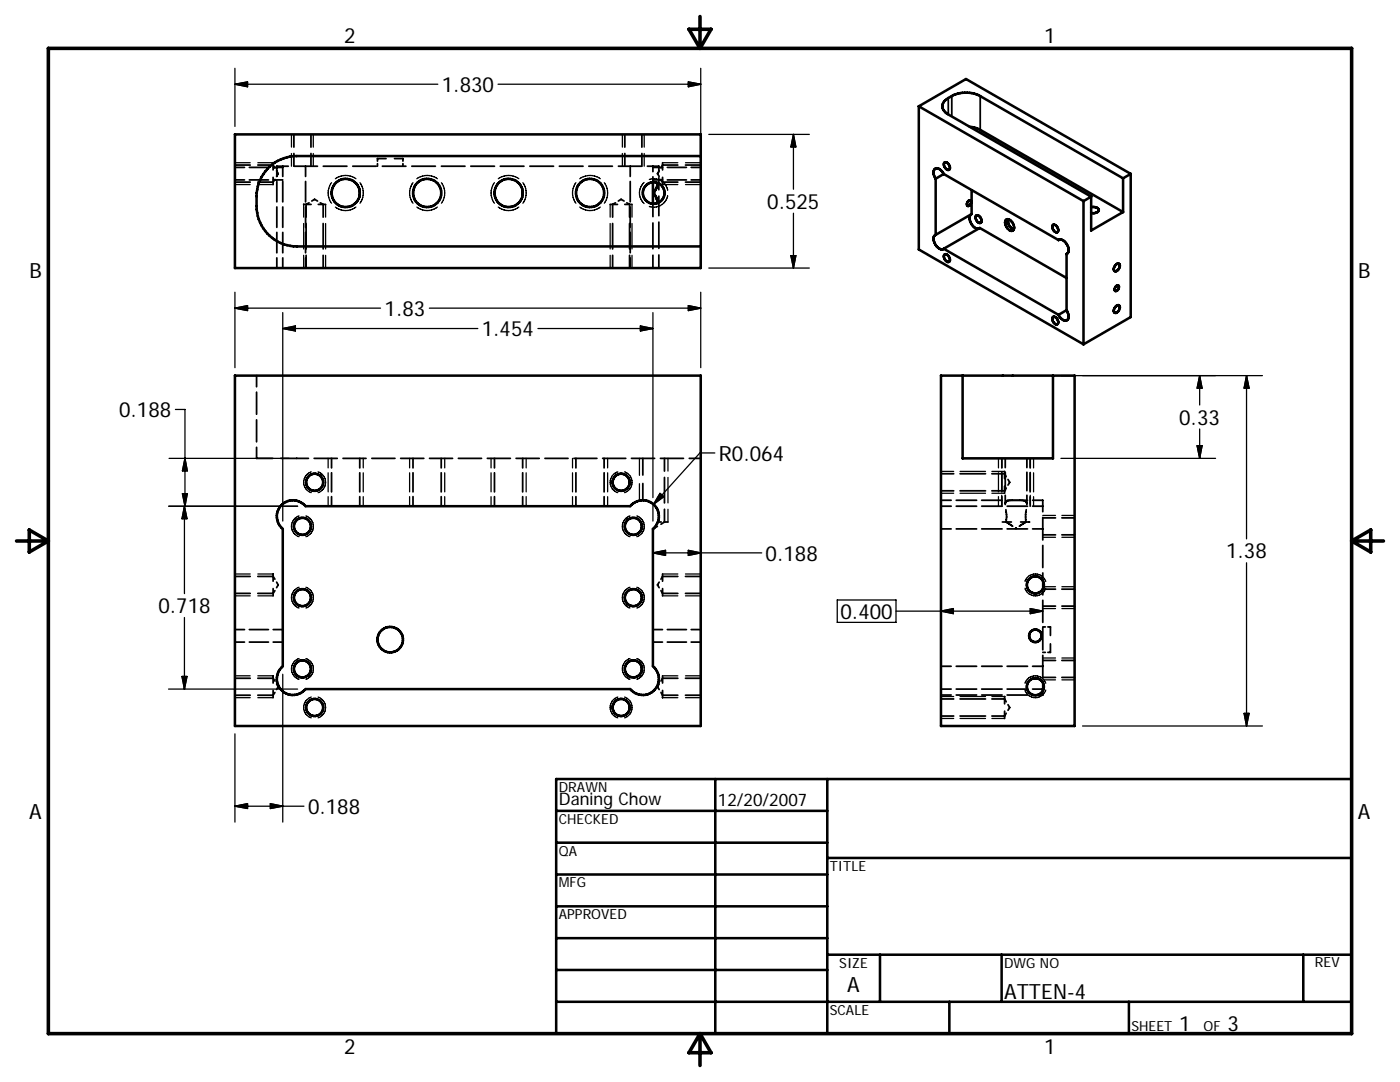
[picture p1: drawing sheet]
<svg xmlns="http://www.w3.org/2000/svg" width="279mm" height="216mm" viewBox="0 0 279 216" stroke-linecap="round" stroke-linejoin="round" font-family="sans-serif">
<g fill="none" stroke="#000" stroke-width=".36">
<path d="M189.3 19.6v3.2M189.9 19.2v4M195.6 19.2v6.7M46.9 32.9h3M46.9 36.3h3M46.9 35.9h1.9M46.9 33.4h1.9M49.8 35.9h3.8M49.8 33.4h3.8M51.5 32.9h3l.4 .6M54.5 35.4v1.4M54.5 32.5v1.4"/>
<path d="M54.5 35.9h1.9M54.5 33.4h1.9M54.9 35.8l-.4 .5h-3M55.2 34.1l.3 .5-.3 .6M55.2 36.2v4.1M56.4 33.2v2M56.4 36.2v4.1M57.5 33.2h-2.3v2M58.7 30.6v2.6h2.3M58.7 26.8v2.6M61 33.2v2M61 36.2v4.1"/>
<path d="M61 33.2h2.4M62.1 26.8v2.6M62.1 30.6v2.6M64.5 33.2h4.7M70.4 33.2h4.7M75.3 32.7v.5M76.3 33.2h4.7M77 31.6h-1.7v.6M78.7 31.6h1.7v.6M80.4 32.7v.5M82.2 33.2h4.7M88.1 33.2h4.7"/>
<path d="M94 33.2h4.7M99.8 33.2h4.8M105.7 33.2h4.8M111.6 33.2h4.8M117.5 33.2h4.7M123.4 33.2h2.4M124.7 26.8v2.6M124.7 30.6v2.6M125.8 33.2h2.3M125.8 33.2v2M125.8 36.2v4.1M128.1 26.8v2.6"/>
<path d="M128.1 30.6v2.6M129.2 33.2h2.3v1.1M130.3 35.9h1.9M130.3 33.4h1.9M130.3 33.2v1M130.3 35.3v1M131.5 35.5v2.4M131.5 39.1v3.9M131.6 34.1l-.4 .5 .4 .6M131.9 35.8l.3 .5h3.1M132.2 32.5v1.4M132.2 35.4v1.4"/>
<path d="M133.2 35.9h3.8M133.2 33.4h3.8M135.3 32.9h-3.1l-.3 .6M136.8 32.9h3M136.8 36.3h3M137.9 35.9h1.9M137.9 33.4h1.9M55.2 41.3v4.1M55.2 46.4v4M55.2 51.5v2M56.4 41.3v4.1M56.4 46.4v4"/>
<path d="M56.4 51.5v2M60.6 40.8h.1M60.6 40.8h1.5M61 41.3v4.1M61 46.4v4M61 51.5v2M61.1 44.6v5.1M61.1 50.9v2.6M61.7 40.5l-.6 .3v2.5M62.2 40.1l.6-.3 .6 .3M63.5 40.8h1.5M63.9 40.5l.6 .3v2.5"/>
<path d="M64.5 44.6v5.1M64.5 50.9v2.6M121.8 40.8h1.4M122.3 44.6v5.1M122.3 50.9v2.6M122.8 40.5l-.5 .3v2.5M123.4 40.1l.6-.3 .5 .3M124.7 40.8h1.4M125.1 40.5l.5 .3v2.5M125.6 44.6v5.1M125.6 50.9v2.6M125.8 41.3v4.1"/>
<path d="M125.8 46.4v4M125.8 51.5v2M130.3 40.7v2.5M130.3 44.5v5.1M130.3 50.9v2.6M131.5 44.3v5.3M131.5 50.9v2.6M51.2 75v2.2M51.2 78.3v4.4M51.2 89.3v2.2h3.2M51.2 83.8v4.4M56 91.5h5.6"/>
<path d="M62.7 91.5h4.6M66.2 91.5v1.9M66.2 94.3v3.8M66.2 99.1v1.9M68.5 91.5h4.5M71.8 91.5v1.9M71.8 94.3v3.8M71.8 99.1v1.9M74.2 91.5h4.6M80 91.5h4.6M82.4 91.5v1.9M82.4 94.3v3.8"/>
<path d="M82.4 99.1v1.9M85.7 91.5h4.6M88.1 91.5v1.9M88.1 94.3v3.8M88.1 99.1v1.9M91.5 91.5h4.6M97.3 91.5h4.6M98.7 91.5v1.9M98.7 94.3v3.8M98.7 99.1v1.9M103 91.5h4.6M104.3 91.5v1.9"/>
<path d="M104.3 94.3v3.8M104.3 99.1v1.9M108.8 91.5h4.6M114.5 91.5h4.6M114.9 91.5v1.9M114.9 94.3v3.8M114.9 99.1v1.9M120.3 91.5h4.6M120.6 91.5v1.9M120.6 94.3v3.8M120.6 99.1v1.9M126 91.5h4.6"/>
<path d="M128.3 91.5v3.3M128.3 96.5v3.3M131.8 91.5h4.6M132.6 91.5v2.5M132.6 95.3v5.1M137.6 91.5h2.2M187.8 99.8h2M187.8 97.9h2.5M187.8 94.5h2.5M190.8 99.8h4.1M191.6 97.9h5.1M191.6 94.5h5.1"/>
<path d="M195.9 99.8h4.1M198 94.5h2.5l.3 .6M199.9 91.5v1.9M199.9 94.3v3.8M199.9 99.1v1.9M200.5 97v1.4M200.5 94.1v1.4M200.6 91.5v1.8M200.6 94.2v3.7M200.6 98.8v1.9M200.8 97.4l-.3 .5h-2.5M201 99.8h4.1"/>
<path d="M201.2 95.7l.3 .5-.3 .6M204.9 91.5v1.8M204.9 94.2v3.7M204.9 98.8v1.9M205.6 91.5v1.9M205.6 94.3v3.8M205.6 99.1v1.9M206.1 99.8h2v2.3M46.9 115h3M46.9 118.4h3M51.5 115h3l.4 .6M54.5 117.5v1.4"/>
<path d="M54.5 114.6v1.4M54.5 114.5v.1M54.9 117.9l-.4 .5h-3M55.2 116.2l.3 .5-.3 .6M130.4 105.4h.1M130.5 105.5h.1M131.2 105l-.7 .5M131.3 104.2h.7M131.6 116.2l-.4 .5 .4 .6M131.9 117.9l.3 .5h3.1M132.2 114.5v1.5M132.2 117.5v1.4"/>
<path d="M132.6 101.6v2.6M132.6 104.2l-.7 .4M132.6 104.2h.7M135.3 115h-3.1l-.3 .6M136.8 115h3M136.8 118.4h3M187.8 105.5h2M187.8 101h2M190.8 105.5h4.1M190.8 101h4.1M195.9 105.5h4.1M195.9 101h4.1"/>
<path d="M200 104.2h1.8M200.6 100.5a.76 .76 0 0 1 .9-.7h2a1.14 1.14 0 0 1 1.4 .7M200.7 101.7l.2 1.5-.1 1 1.3 .8M201 105.5h4.1M201 101h4.1M202.7 105.4h.1M202.8 105.4h-.1M203.7 104.2h1.8M204.8 101.7l-.1 1v1.5l-1.3 .8M206.1 105.5h2M206.1 101h2M208.1 103.3v2.2"/>
<path d="M208.1 105.5v2.2M208.1 108.8v4.4M208.1 114.3v4.4M208.1 119.8v4.4M208.1 106.7h2.6M208.1 103.3h2.6M208.1 117.6h2.6M211.9 106.7h2.6M211.9 103.3h2.6M211.9 117.6h2.6M46.9 135.3h3M46.9 138.7h3"/>
<path d="M46.9 128.1h1.9M46.9 125.6h1.9M49.8 128.1h3.8M49.8 125.6h3.8M51.5 135.3h3l.4 .6M54.5 137.8v1.4M54.5 134.9v1.4M54.5 134.9h.1M54.5 128.1h1.9M54.5 125.6h1.9M54.9 138.2l-.4 .5h-3M55.2 136.5l.3 .5-.3 .6"/>
<path d="M130.3 128.1h1.9M130.3 125.6h1.9M131.6 136.5l-.4 .5 .4 .6M131.9 138.2l.3 .5h3.1M132.2 134.9v1.4M132.2 137.8v1.4M132.2 139.2h.1M133.2 128.1h3.8M133.2 125.6h3.8M135.3 135.3h-3.1l-.3 .6M136.8 135.3h3M136.8 138.7h3"/>
<path d="M137.9 128.1h1.9M137.9 125.6h1.9M187.8 138.7h2M187.8 137.5h2M187.8 132.9h2M187.8 139.5h2.5M190.8 138.7h4.1M190.8 137.5h4.1M190.8 132.9h4.1M191.6 139.5h5.1M195.9 138.7h4.1M195.9 137.5h4.1"/>
<path d="M195.9 132.9h4.1M198 139.5h2.5l.3 .5M200.5 139v1.4M200.5 139h.1M201 138.7h4.1M201 137.5h4.1M201 132.9h4.1M206.1 137.5h2M206.1 132.9h2M208.1 136.4v2.3h-2M208.1 132.9v2.3M208.1 125.1h.5"/>
<path d="M208.1 130.2h.5M208.1 125.3v4.4M208.1 130.8v2.1M208.1 120.9h2.6M208.1 135.2h2.6M208.1 131.8h2.6M209.1 125.1h.5v1.7M209.6 128.5v1.7h-.5M211.9 120.9h2.6M211.9 135.2h2.6M211.9 131.8h2.6M187.8 142.9h2.5"/>
<path d="M191.6 142.9h5.1M200.5 141.9v1.5M200.8 142.3l-.3 .6h-2.5M201.2 140.6l.3 .6-.3 .5"/>
</g>
<g fill="none" stroke="#000" stroke-width=".51">
<path d="M46.9 26.8h92.9v26.7h-92.9zM130.3 36.3v4.4M131.3 36.5l-.6 1.5a.86 .86 0 0 0 .2 1.3l.4 1.2M131.3 36.5a2.16 2.16 0 0 1 1.3 2 2.16 2.16 0 0 1-1.3 2M131.3 36.5a2.16 2.16 0 0 0-3 2 2.16 2.16 0 0 0 3 2M139.8 31.1h-80.6a8 8 0 0 0-8 8.1 9.2 9.2 0 0 0 1.7 6.9 7.9 7.9 0 0 0 6.3 3.1h80.6M183.4 21.2v28.6l32.8 18.9M183.4 21.2l9.4-5.4 32.9 18.9M183.4 21.2l32.8 18.9M186.7 35.7v11.2M188.3 34.7a1.55 1.55 0 0 0-1.7-1 1.44 1.44 0 0 0 .1 2M188.3 34.7l-1.6 1"/>
<path d="M188.3 34.7l22.9 13.2M188.4 32.5a.91 .91 0 0 1 1.2 1.2 .55 .55 0 0 1-.6 .2 .55 .55 0 0 1-.4-.5l-.2-.4zM193.5 25.3l.9 .1 1.2 .5 28.5 16.4M193.9 38v4.7l-7.2 4.2M217.8 39.2v6.8l6.3-3.7M217.8 39.2l-1.6 .9M224.1 35.6l-28.5-16.4a6 6 0 0 0-7.4 1.3 1.7 1.7 0 0 0 1.1 2.3l28.5 16.4M224.1 35.6v6.7M225.7 34.7v28.6l-9.5 5.4M225.7 34.7l-1.6 .9M186.7 46.9a1.46 1.46 0 0 0 .1 2.1 1.2 1.2 0 0 0 1.5 .6M188.3 49.6l7.2-4.1 17.4 10"/>
<path d="M188.3 49.6l22.9 13.2M188.4 50.8a.92 .92 0 0 1 1.2 1.1 .46 .46 0 0 1-.4 .4 .46 .46 0 0 1-.5-.4l-.3-.5zM193.3 40h.1a.44 .44 0 0 1 .5 .3 .44 .44 0 0 1-.2 .5 .4 .4 0 0 1-.7 .2 .4 .4 0 0 1 .1-.7zM193.8 42.8a1.94 1.94 0 0 0 1.5 2.8M194.8 43.1a.91 .91 0 0 1 1.1 1.1 .55 .55 0 0 1-.6 .3 .55 .55 0 0 1-.4-.5l-.2-.6zM200.8 43.9a1.25 1.25 0 0 1 1.5 1.2 .64 .64 0 0 1-.1 .9 .64 .64 0 0 1-.9-.2 1.57 1.57 0 0 1-.5-1.9zM201.2 43.8a1.76 1.76 0 0 0 1.1 1.9M210.2 44.9a.98 .98 0 0 1 .8 1.4 .97 .97 0 0 1-.8-1.4zM211.2 47.9a1.48 1.48 0 0 1 1.9 1.1 1.21 1.21 0 0 1-.2 1.7v11.2M211.4 47.8l-.2 .1M216.2 40.1v28.6M217.8 41.4a1.15 1.15 0 0 1 1.5 .6 1.34 1.34 0 0 1-1.5 .5"/>
<path d="M222.7 52.8a.46 .46 0 0 1 .7-.1 .46 .46 0 0 1 0 .7 .64 .64 0 0 1-.4 .6 .64 .64 0 0 1-.7-.1l.1-.6zM222.8 57a.37 .37 0 0 1 .5 .1 .37 .37 0 0 1-.1 .5l-.1 .2a.37 .37 0 0 1-.5 .3 .37 .37 0 0 1-.1-.6zM46.9 75h92.9v69.9h-92.9zM192.1 75h18M192.1 75h-4.3v69.9h26.7v-69.9h-4.4M192.1 75v16.5h18v-16.5M210.2 63.2a.97 .97 0 0 1 .8 1.5 .95 .95 0 0 1-.8-1.5zM212.9 61.9l-1.7 .9M212.9 61.9a1.59 1.59 0 0 1 0 2 1.42 1.42 0 0 1-1.7-1.1M222.7 61.1l.2-.1a.53 .53 0 0 1 .6 .3 .53 .53 0 0 1-.2 .6 .55 .55 0 0 1-.4 .5 .55 .55 0 0 1-.6-.2l.1-.6zM56 100.9a3.2 3.2 0 0 1 5 .1h64.8a3.2 3.2 0 0 1 4.8-.3 3.2 3.2 0 0 1-.3 4.8v27.4a3.2 3.2 0 0 1 .3 4.8 3.2 3.2 0 0 1-4.8-.2h-64.8a3.2 3.2 0 0 1-4.8 .2 3.2 3.2 0 0 1 .2-4.8v-27.4a3.2 3.2 0 0 1-.4-4.6zM111 155.4h158.7v50.8h-158.7z"/>
<path d="M142.7 155.4v50.8M165.1 155.4v50.8M111 161.8h54.1M111 168.1h54.1M111 174.5h54.1M165.1 171.2h104.6M111 180.8h54.1M111 187.2h54.1M111 193.5h54.1M111 199.9h158.7M165.1 190.5h104.6M175.6 190.5v9.4"/>
<path d="M189.5 199.9v6.3M199.9 190.5v9.4M225.3 199.9v6.3M260.1 190.5v9.4"/>
<circle cx="69" cy="38.5" r="2.82"/>
<circle cx="85.2" cy="38.5" r="2.82"/>
<circle cx="101.5" cy="38.5" r="2.82"/>
<circle cx="117.7" cy="38.5" r="2.82"/>
<circle cx="62.8" cy="96.2" r="1.7"/>
<circle cx="124" cy="96.2" r="1.71"/>
<circle cx="60.4" cy="105" r="1.7"/>
<circle cx="60.4" cy="119.2" r="1.7"/>
<circle cx="126.4" cy="119.2" r="1.7"/>
<circle cx="126.4" cy="105" r="1.7"/>
<circle cx="206.6" cy="116.7" r="1.7"/>
<circle cx="60.3" cy="133.5" r="1.7"/>
<circle cx="77.9" cy="127.6" r="2.55"/>
<circle cx="126.4" cy="133.5" r="1.7"/>
<circle cx="206.6" cy="126.9" r="1.25"/>
<circle cx="206.6" cy="137" r="1.7"/>
<circle cx="62.8" cy="141.2" r="1.7"/>
<circle cx="124" cy="141.2" r="1.7"/>
</g>
<g fill="none" stroke="#000" stroke-width=".25">
<path d="M46.9 16.8h40.5M46.9 16.8l2.5-.5v1zM46.9 13.6v11.6M99.4 16.8h40.4M137.4 16.3l2.4 .5-2.4 .5zM139.8 13.6v15.9M46.9 32.5h3M46.9 36.8h3M51.5 32.5h3M51.5 36.8h3M58.2 26.8v2.6M58.2 30.6v2.6"/>
<path d="M62.5 26.8v2.6M62.5 30.6v2.6M66.2 36.4a3.5 3.5 0 0 0 0 4.2M66.9 35.7a3.5 3.5 0 0 1 4.1 0M71.8 36.4a3.5 3.5 0 0 1 0 4.2M82.4 36.4a3.5 3.5 0 0 0 0 4.2M83.2 35.7a3.5 3.5 0 0 1 4.1 0M88.1 36.4a3.5 3.5 0 0 1 0 4.2M98.7 36.4a3.5 3.5 0 0 0 0 4.2M99.4 35.7a3.5 3.5 0 0 1 4.1 0M104.4 36.4a3.5 3.5 0 0 1 0 4.2M114.9 36.4a3.5 3.5 0 0 0 0 4.2"/>
<path d="M115.7 35.7a3.5 3.5 0 0 1 4.1 0M120.6 36.4a3.5 3.5 0 0 1 0 4.2M124.2 26.8v2.6M124.2 30.6v2.6M128.5 36.4a2.85 2.85 0 0 0 0 4.2M128.6 26.8v2.6M128.6 30.6v2.6M129.6 35.8a2.81 2.81 0 0 1 3.6 2.1M132.2 32.5h3.1M132.2 36.8h3.1M133.2 39.1a2.83 2.83 0 0 1-3.6 2.1M133.2 39.1h.1"/>
<path d="M136.8 32.5h3M136.8 36.8h3M141.5 26.8h20M158.3 26.8v11M158.3 26.8l.5 2.5h-1zM46.9 58.3v15.1M60.6 40.8v2.5M60.6 44.6v5.1M60.6 50.9v2.6M65 40.8v2.5M65 44.6v5.1M65 50.9v2.6"/>
<path d="M66.9 41.3a3.4 3.4 0 0 0 4.1 0M83.2 41.3a3.4 3.4 0 0 0 4.1 0M99.4 41.3a3.4 3.4 0 0 0 4.1 0M115.7 41.3a3.4 3.4 0 0 0 4.1 0M121.8 40.8v2.5M121.8 44.6v5.1M121.8 50.9v2.6M126.1 40.8v2.5M126.1 44.6v5.1M126.1 50.9v2.6M139.8 58.3v15.1M141.5 53.5h20"/>
<path d="M157.8 51h1l-.5 2.5zM158.3 42.5v11M46.9 61.5l2.5-.5v1zM46.9 61.5h29M56.4 65.6h39M56.4 65.6l2.5-.6v1zM56.4 62.4v41.6M85.7 61.5h54.1M107.4 65.6h22.9M127.8 65l2.5 .6-2.5 .4zM130.3 62.4v36.9M137.4 61l2.4 .5-2.4 .5z"/>
<path d="M211.7 75h40.2M239.4 75v5.8M239.4 75l.5 2.4h-1zM248.8 75l.5 2.4h-1zM248.8 75v32.5M33.7 91.5h24M35 81.7h1.9v19.3M36.4 98.5h1l-.5 2.5zM36.9 91.5l.5 2.5h-1zM62.1 94.1a2.17 2.17 0 0 0-1.5 2.1 2.17 2.17 0 0 0 1.5 2.1M63.5 94.1a2.18 2.18 0 0 1 1.5 2.1 2.18 2.18 0 0 1-1.5 2.1M65.5 91.5v1.9"/>
<path d="M65.5 94.3v3.8M65.5 99.1v1.9M72.5 91.5v1.9M72.5 94.3v3.8M72.5 99.1v1.9M81.7 91.5v1.9M81.7 94.3v3.8M81.7 99.1v1.9M88.8 91.5v1.9M88.8 94.3v3.8M88.8 99.1v1.9M98 91.5v1.9"/>
<path d="M98 94.3v3.8M98 99.1v1.9M105 91.5v1.9M105 94.3v3.8M105 99.1v1.9M114.3 91.5v1.9M114.3 94.3v3.8M114.3 99.1v1.9M121.3 91.5v1.9M121.3 94.3v3.8M121.3 99.1v1.9M123.3 94.1a2.17 2.17 0 0 0-1.5 2.1 2.17 2.17 0 0 0 1.5 2.1"/>
<path d="M124.6 94.1a2.18 2.18 0 0 1 1.5 2.1 2.18 2.18 0 0 1-1.5 2.1M127.6 91.5v3.3M127.6 96.5v3.4M131.7 98.4l.8 .7-2.1 1.5zM133.3 91.5v2.5M133.3 95.3v5.1M142.7 90.4h-3l-9.3 10.2M187.8 98.4h2.5M187.8 94.1h2.5M191.6 98.4h5.1M191.6 94.1h5.1M198 98.4h2.5"/>
<path d="M198 94.1h2.5M199.3 91.5v1.9M199.3 94.3v3.8M199.3 99.1v1.9M199.9 91.5v1.8M199.9 94.2v3.7M199.9 98.8v1.9M205.6 91.5v1.8M205.6 94.2v3.7M205.6 98.8v1.9M206.3 91.5v1.9M206.3 94.3v3.8"/>
<path d="M206.3 99.1v1.9M211.7 91.5h30.9M238.9 88.9h1l-.5 2.6zM239.4 85.6v5.9M33.6 101h25.8M36.8 101v17.4M36.8 101l.5 2.5h-1zM46.9 114.5h3M46.9 118.9h3M51.5 114.5h3M51.5 118.9h3M59.7 103a2.16 2.16 0 0 0-1.5 2 2.16 2.16 0 0 0 1.5 2.1"/>
<path d="M59.7 117.2a2.16 2.16 0 0 0-1.5 2 2.16 2.16 0 0 0 1.5 2.1M61 103a2.18 2.18 0 0 1 1.5 2 2.18 2.18 0 0 1-1.5 2.1M61 117.2a2.18 2.18 0 0 1 1.5 2 2.18 2.18 0 0 1-1.5 2.1M125.7 103a2.16 2.16 0 0 0-1.5 2 2.16 2.16 0 0 0 1.5 2.1M125.7 117.2a2.16 2.16 0 0 0-1.5 2 2.16 2.16 0 0 0 1.5 2.1M127.1 103a2.18 2.18 0 0 1 1.5 2 2.18 2.18 0 0 1-1.5 2.1M127.1 117.2a2.18 2.18 0 0 1 1.5 2 2.18 2.18 0 0 1-1.5 2.1M130.3 100.4v3.6M130.3 110.3h21.7M130.3 110.3l2.5-.5v1zM132.2 114.5h3.1M132.2 118.9h3.1"/>
<path d="M133.3 101.6v2.6M136.8 114.5h3M136.8 118.9h3M137.4 109.8l2.4 .5-2.4 .5zM167.1 119.7h11.7v4.5h-11.7zM204.6 116a2.17 2.17 0 0 1 2-1.5 2.17 2.17 0 0 1 2.1 1.5M204.6 117.4a2.16 2.16 0 0 0 2 1.5 2.16 2.16 0 0 0 2.1-1.5M208.1 107.2h2.6M208.1 102.8h2.6M208.1 117.1h2.6M211.9 107.2h2.6M211.9 102.8h2.6"/>
<path d="M211.9 117.1h2.6M248.8 112.3v32.6M33.6 137.5h25.8M36.3 135h1l-.5 2.5zM36.8 123.2v14.3M46.9 134.9h3M46.9 139.2h3M51.5 134.9h3M51.5 139.2h3M56.4 134.5v29.5M59.7 131.4a2.16 2.16 0 0 0-1.5 2.1 2.16 2.16 0 0 0 1.5 2M61 131.4a2.18 2.18 0 0 1 1.5 2.1 2.18 2.18 0 0 1-1.5 2"/>
<path d="M62.1 139.1a2.17 2.17 0 0 0-1.5 2.1 2.17 2.17 0 0 0 1.5 2M63.5 139.1a2.18 2.18 0 0 1 1.5 2.1 2.18 2.18 0 0 1-1.5 2M123.3 139.1a2.17 2.17 0 0 0-1.5 2.1 2.17 2.17 0 0 0 1.5 2M124.6 139.1a2.18 2.18 0 0 1 1.5 2.1 2.18 2.18 0 0 1-1.5 2M125.7 131.4a2.16 2.16 0 0 0-1.5 2.1 2.16 2.16 0 0 0 1.5 2M127.1 131.4a2.18 2.18 0 0 1 1.5 2.1 2.18 2.18 0 0 1-1.5 2M132.2 134.9h3.1M132.2 139.2h3.1M136.8 134.9h3M136.8 139.2h3M178.8 121.9h29.3M187.8 139h2.5"/>
<path d="M187.8 121.9l2.5-.5v1zM191.6 139h5.1M198 139h2.5M204.6 136.4a2.17 2.17 0 0 1 2-1.5 2.17 2.17 0 0 1 2.1 1.5M204.6 137.7a2.16 2.16 0 0 0 2 1.5 2.16 2.16 0 0 0 2.1-1.5M205.6 121.4l2.5 .5-2.5 .5zM208.1 121.4h2.6M208.1 135.7h2.6M208.1 131.3h2.6M211.9 121.4h2.6M211.9 135.7h2.6M211.9 131.3h2.6"/>
<path d="M46.9 146.4v17.6M187.8 143.4h2.5M191.6 143.4h5.1M198 143.4h2.5M216 144.9h35.9M248.3 142.3h1l-.5 2.6zM46.9 160.9l2.5-.5v.9zM46.9 160.9h13.8M54 160.4l2.4 .5-2.4 .4z"/>
</g>
<path d="M9.7 9.7h260v196.5h-260zM137.5 5.8h4.4l-2.2 3.9zM139.7 3.3v6.4M3.3 107.9h6.4M5.8 105.7l3.9 2.2-3.9 2.3zM269.7 107.9h6.4M269.7 107.9l3.9-2.2v4.5zM139.7 206.2v6.4M139.7 206.2l2.2 3.9h-4.4z" fill="none" stroke="#000" stroke-width=".71"/>
<g fill="#000" stroke="#000" stroke-width=".25">
<path d="M46.9 16.8l2.5-.5v1zM137.4 16.3l2.4 .5-2.4 .5zM158.3 26.8l.5 2.5h-1zM157.8 51h1l-.5 2.5zM46.9 61.5l2.5-.5v1zM56.4 65.6l2.5-.6v1zM127.8 65l2.5 .6-2.5 .4zM137.4 61l2.4 .5-2.4 .5zM239.4 75l.5 2.4h-1zM248.8 75l.5 2.4h-1zM36.4 98.5h1l-.5 2.5zM36.9 91.5l.5 2.5h-1z"/>
<path d="M131.7 98.4l.8 .7-2.1 1.5zM238.9 88.9h1l-.5 2.6zM36.8 101l.5 2.5h-1zM130.3 110.3l2.5-.5v1zM137.4 109.8l2.4 .5-2.4 .5zM36.3 135h1l-.5 2.5zM187.8 121.9l2.5-.5v1zM205.6 121.4l2.5 .5-2.5 .5zM248.3 142.3h1l-.5 2.6zM46.9 160.9l2.5-.5v.9zM54 160.4l2.4 .5-2.4 .4z"/>
</g>
<g font-size="4.2">
<text x="68.7" y="8.7">2</text>
<text x="208.4" y="8.7">1</text>
<text x="88.2" y="18.4">1.830</text>
<text x="153.1" y="41.7">0.525</text>
<text x="5.9" y="55.5">B</text>
<text x="271" y="55.5">B</text>
<text x="76.8" y="63">1.83</text>
<text x="96.2" y="67.1">1.454</text>
<text x="23.8" y="83.3">0.188</text>
<text x="235.3" y="84.7">0.33</text>
<text x="143.5" y="91.9">R0.064</text>
<text x="152.8" y="111.8">0.188</text>
<text x="244.7" y="111.4">1.38</text>
<text x="31.6" y="122.3">0.718</text>
<text x="167.7" y="123.5">0.400</text>
<text x="5.8" y="163.4">A</text>
<text x="61.5" y="162.3">0.188</text>
<text x="271" y="163.4">A</text>
<text x="169.1" y="198">A</text>
<text x="200.4" y="199.4">ATTEN-4</text>
<text x="235.3" y="205.7">1</text>
<text x="245" y="205.7">3</text>
<text x="68.7" y="210.3">2</text>
<text x="208.4" y="210.3">1</text>
</g>
<g font-size="3.5">
<text x="111.5" y="160.5">Daning Chow</text>
<text x="143.2" y="160.7">12/20/2007</text>
</g>
<g font-size="2.8">
<text x="111.5" y="158">DRAWN</text>
<text x="111.5" y="164.4">CHECKED</text>
<text x="111.5" y="170.7">QA</text>
<text x="165.6" y="173.7">TITLE</text>
<text x="111.5" y="177.1">MFG</text>
<text x="111.5" y="183.4">APPROVED</text>
<text x="167.5" y="193.1">SIZE</text>
<text x="200.4" y="193.1">DWG NO</text>
<text x="262.4" y="193">REV</text>
<text x="165.6" y="202.5">SCALE</text>
<text x="225.8" y="205.7">SHEET</text>
<text x="240.2" y="205.7">OF</text>
</g>
</svg>
